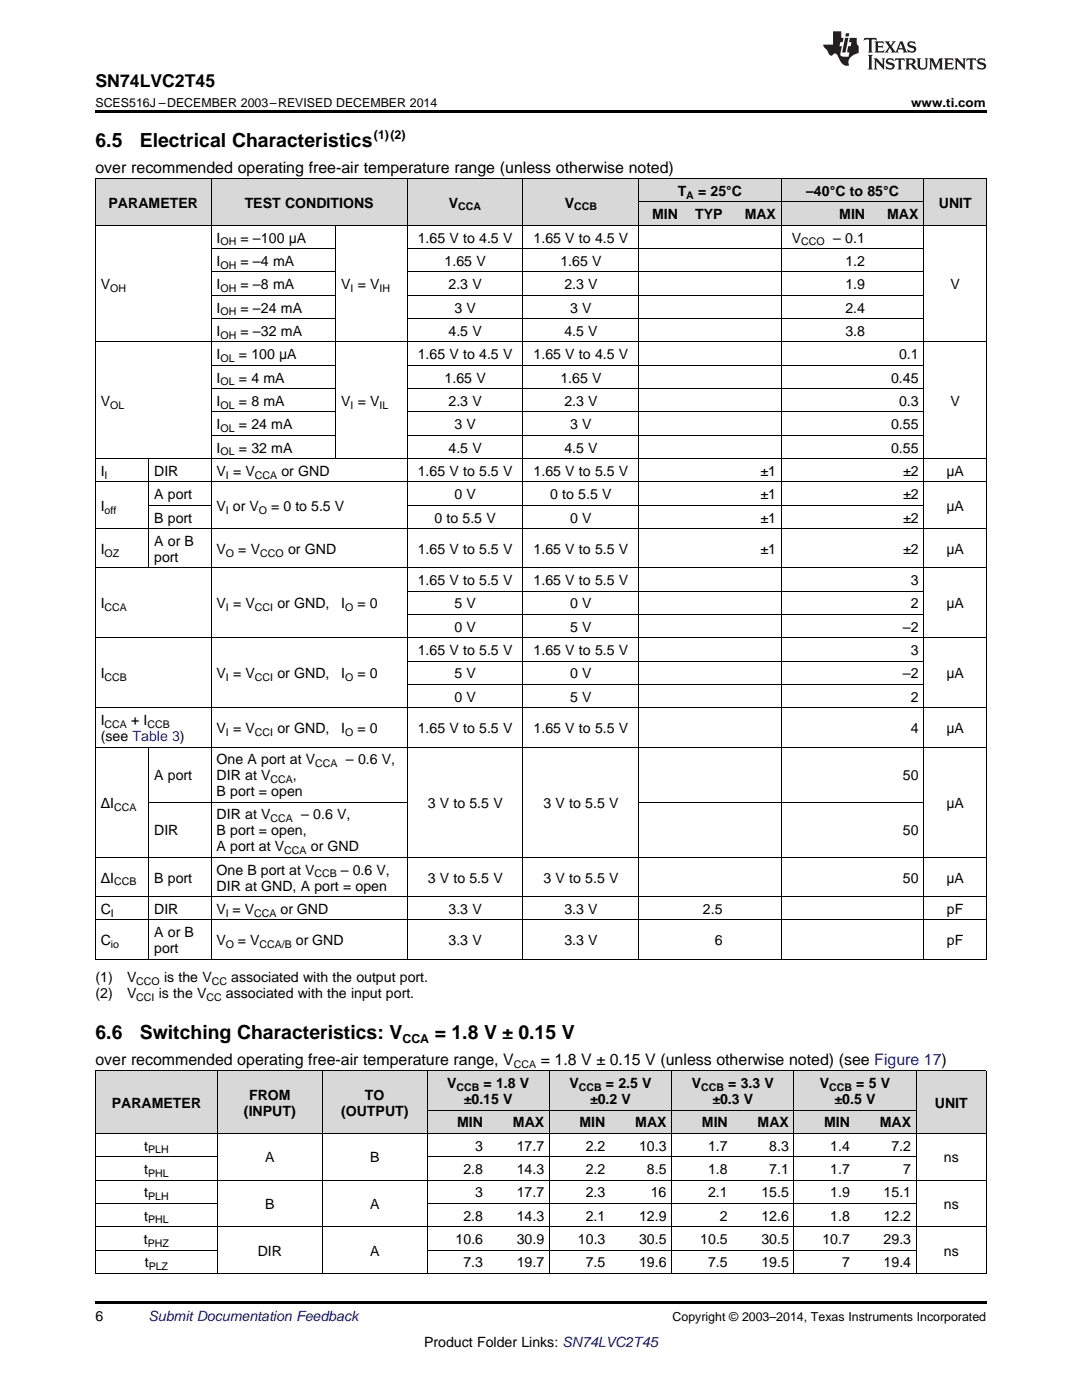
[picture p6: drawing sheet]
<svg xmlns="http://www.w3.org/2000/svg" width="216mm" height="279mm" viewBox="0 0 216 279" stroke-linecap="round" stroke-linejoin="round" font-family="sans-serif">
<g fill="#d8d8d8">
<path d="M19 213.7h24.4v12.5h-24.4z"/>
<path d="M43.4 213.7h20.9v12.5h-20.9z"/>
<path d="M64.3 213.7h21v12.5h-21z"/>
<path d="M85.3 221.6h12.2v4.6h-12.2z"/>
<path d="M97.5 221.6h12.2v4.6h-12.2z"/>
<path d="M109.7 221.6h12.2v4.6h-12.2z"/>
<path d="M121.9 221.6h12.2v4.6h-12.2z"/>
<path d="M134.1 221.6h12.2v4.6h-12.2z"/>
<path d="M146.3 221.6h12.2v4.6h-12.2z"/>
<path d="M158.5 221.6h12.2v4.6h-12.2z"/>
<path d="M170.7 221.6h12.2v4.6h-12.2z"/>
<path d="M182.9 213.7h13.9v12.5h-13.9z"/>
<path d="M85.3 213.7h12.2v7.9h-12.2z"/>
<path d="M97.5 213.7h12.2v7.9h-12.2z"/>
<path d="M109.7 213.7h12.2v7.9h-12.2z"/>
<path d="M121.9 213.7h12.2v7.9h-12.2z"/>
<path d="M134.1 213.7h12.2v7.9h-12.2z"/>
<path d="M146.3 213.7h12.2v7.9h-12.2z"/>
<path d="M158.5 213.7h12.2v7.9h-12.2z"/>
<path d="M170.7 213.7h12.2v7.9h-12.2z"/>
<path d="M19 35.7h10.7v9.3h-10.7z"/>
<path d="M29.7 35.7h12.5v9.3h-12.5z"/>
<path d="M42.2 35.7h24.8v9.3h-24.8z"/>
<path d="M67 35.7h14.3v9.3h-14.3z"/>
<path d="M81.3 35.7h23.1v9.3h-23.1z"/>
<path d="M104.4 35.7h23.1v9.3h-23.1z"/>
<path d="M127.5 40.4h8.9v4.6h-8.9z"/>
<path d="M136.4 40.4h8.9v4.6h-8.9z"/>
<path d="M145.3 40.4h10.6v4.6h-10.6z"/>
<path d="M155.9 40.4h17.8v4.6h-17.8z"/>
<path d="M173.7 40.4h10.7v4.6h-10.7z"/>
<path d="M184.4 35.7h12.4v9.3h-12.4z"/>
<path d="M127.5 35.7h8.9v4.7h-8.9z"/>
<path d="M136.4 35.7h8.9v4.7h-8.9z"/>
<path d="M145.3 35.7h10.6v4.7h-10.6z"/>
<path d="M155.9 35.7h17.8v4.7h-17.8z"/>
<path d="M173.7 35.7h10.7v4.7h-10.7z"/>
</g>
<g fill="#000">
<path d="M19 22h177.8v.5h-177.8zM19 191.5h.2zM42.1 191.5h.1zM66.9 191.5h.1zM81.2 191.5h.1zM104.3 191.5h.1zM127.4 191.5h.1zM136.3 191.5h.1zM145.2 191.5h.1zM155.8 191.5h.1zM173.6 191.5h.1zM184.3 191.5h.1z"/>
<path d="M196.7 191.5h.1zM19 259.7h177.8v.5h-177.8z"/>
</g>
<g fill="none" stroke="#000" stroke-width=".2">
<path d="M19 35.6l177.8 .1v155.8M19.1 35.7v155.8M42.1 35.7v155.8M81.2 35.7v155.8M104.3 35.7v155.8M127.4 35.7v155.8M155.9 35.7v155.8M184.3 35.7v155.8M19 45h177.8M42.2 58.9h24.8M42.2 54.3h24.8M42.2 49.6h24.8"/>
<path d="M67 45v46.6M81.3 58.9h103.1M81.3 54.3h103.1M81.3 49.6h103.1M127.5 40.3h56.9M19 68.2h177.8M42.2 77.6h24.8M42.2 72.9h24.8M42.2 63.6h24.8M81.3 77.6h103.1M81.3 72.9h103.1M81.3 63.6h103.1"/>
<path d="M19 96.2h177.8M19 91.5h177.8M29.7 91.5v21.9M42.2 86.9h24.8M42.2 82.2h24.8M81.3 86.9h103.1M81.3 82.2h103.1M19 113.3h177.8M19 105.5h177.8M29.7 100.8h12.4M81.3 118h103.1M81.3 100.8h103.1"/>
<path d="M19 127.3h177.8M81.3 136.6h103.1M81.3 132h103.1M81.3 122.6h103.1M19 149.1h177.8M19 141.3h177.8M29.7 149.1v42.4M19 178.9h177.8M19 171.1h177.8M29.7 160.1h51.5M127.5 160.1h56.9M19 191.4h177.8"/>
<path d="M19 183.6h177.8M19 213.7h177.8M19.1 213.7v40.5M43.4 213.7v40.5M64.3 213.7v40.5M85.2 213.7v40.5M109.6 213.7v40.5M134 213.7v40.5M158.4 213.7v40.5M182.8 213.7v40.5M196.8 213.7v40.5M19 235.5h177.8"/>
<path d="M19 230.8h24.4M19 226.2h177.8M85.3 230.8h97.5M85.3 221.5h97.5M19 254.1h177.8M19 249.5h24.4M19 244.8h177.8M19 240.2h24.4M85.3 249.5h97.5M85.3 240.2h97.5"/>
</g>
<g fill="#231f20">
<path d="M172.5 7.6l-.1 .5 .4-.2h.6v.1v2.1l-.2 .4h.9l-.2-.4v-2.1l.1-.1h.5l.5 .2-.2-.5zM174.5 8.3l.2 .3v1.5l-.2 .4h1.8l.2-.6a1.04 1.04 0 0 1-1.3 .2v-.7h.6l.3 .2v-.6l-.3 .2h-.6v-.6l.8-.1 .4 .3-.2-.5zM176.5 8.3l.9 1.1-.9 1.1h.8l-.2-.2 .4-.7 .5 .7-.2 .2h1.5l-.2-.2 .2-.4h.9l.1 .4-.2 .2h1l-.3-.3-.7-1.9h-.5l-.9 2-.8-1 .9-1h-.8l.1 .3-.4 .5-.3-.6 .1-.2zM179.7 8.6l.4 1h-.7zM181.3 8.4a.63 .63 0 0 0-.2 .7 .63 .63 0 0 0 .6 .4l.6 .2 .1 .2a.75 .75 0 0 1-.7 .4 .75 .75 0 0 1-.6-.5l.1 .7 .1-.1a1.11 1.11 0 0 0 1.5-.6 1.13 1.13 0 0 0-1.2-.8l-.1-.4a1.04 1.04 0 0 1 1.2 .2l-.2-.5-.2 .1-.4-.2zM173.2 10.9l.2 .4v2.2l-.2 .4h1l-.3-.4v-2.2l.3-.4zM174.3 11.6l.3 .4v1.5l-.3 .4h.8l-.2-.4v-1.3l1.5 1.7v-1.9l.2-.4h-.7l.2 .4v.9l-1.1-1.3zM177 11.8a.62 .62 0 0 0-.2 .7 .62 .62 0 0 0 .6 .4l.6 .1 .1 .3a.76 .76 0 0 1-.7 .3 .76 .76 0 0 1-.7-.4l.2 .7 .1-.1a1.11 1.11 0 0 0 1.5-.6 1.13 1.13 0 0 0-1.2-.8l-.1-.4a1.04 1.04 0 0 1 1.2 .2l-.2-.6-.2 .1-.5-.1zM178.7 11.6l-.2 .6a.61 .61 0 0 1 .8-.3v1.6l-.2 .4h.9l-.2-.4v-1.6a.63 .63 0 0 1 .7 .3l-.1-.6zM180.6 11.6l.3 .4v1.5l-.3 .4h1l-.2-.2-.1-.8 .6 .2a.76 .76 0 0 0 1.2 .7l-1-1a.58 .58 0 0 0 .6-.5 .58 .58 0 0 0-.5-.6zM181.4 11.9h.1a.45 .45 0 0 1 .5 .1 .45 .45 0 0 1 .1 .5l-.8 .2zM182.9 11.6l.2 .2a2.17 2.17 0 0 0 .3 1.9 .99 .99 0 0 0 1.6-.6v-1.1l.2-.4h-.7l.2 .2a1.92 1.92 0 0 1-.2 1.8 .6 .6 0 0 1-.9-.5v-1.1l.2-.4zM185.4 11.6l.2 .4v1.5l-.2 .4h.7l-.2-.4v-1.4l.8 1.8 .8-1.8v1.4l-.2 .4h.9l-.2-.4v-1.5l.2-.4h-.8l-.6 1.5-.6-1.5zM188.4 11.6l.2 .4v1.5l-.2 .4h1.8l.1-.6a1.04 1.04 0 0 1-1.2 .1v-.6h.5l.4 .2v-.6l-.4 .2h-.5v-.7h.8l.3 .3-.1-.6zM190.5 11.6l.2 .4v1.5l-.2 .4h.7l-.2-.4v-1.3l1.5 1.7v-1.9l.2-.4h-.7l.2 .4v.9l-1.1-1.3zM192.9 11.6l-.1 .6a.61 .61 0 0 1 .7-.3l.1 1.6-.3 .4h1l-.3-.4 .1-1.6a.63 .63 0 0 1 .7 .3l-.1-.6zM195.2 11.8a.62 .62 0 0 0-.2 .7 .62 .62 0 0 0 .6 .4l.6 .1 .1 .3a.76 .76 0 0 1-.7 .3 .76 .76 0 0 1-.6-.4l.1 .7 .1-.1a1.11 1.11 0 0 0 1.6-.6 1.13 1.13 0 0 0-1.3-.8l-.1-.4a1.04 1.04 0 0 1 1.2 .2l-.1-.6-.2 .1-.5-.1z"/>
<path d="M166.2 6.3v2.6h-1.9v.4l.8 .9a.91 .91 0 0 0 1 .8 .56 .56 0 0 1 .5-.3 .56 .56 0 0 1 .5 .3l.4 .8a1.53 1.53 0 0 0 1.9 1.2 1.54 1.54 0 0 1 1-2.1l.9-.3v-1.4a1.52 1.52 0 0 1-.4-1.6h-1.3l-.2 .8h.5l-.2 .8h-.5l-.1 1v.2l.4 .1-.2 .8a1.93 1.93 0 0 1-1.6-.3l.3-1.8h-.5l.2-.8h.4l.2-.8h-.4v-1.3zM168.6 7.6l-.6 2.9h.7l.6-2.9zM168.8 6.6l-.1 .7h.6l.2-.7z"/>
</g>
<g font-size="3.9">
<text x="19" y="29.3">6.5</text>
<text x="27.9" y="29.3">Electrical Characteristics</text>
<text x="19" y="207.3">6.6</text>
<text x="27.9" y="207.3">Switching Characteristics: V</text>
<text x="86.7" y="207.3">= 1.8 V ± 0.15 V</text>
</g>
<text font-size="3.5" x="19" y="17.3">SN74LVC2T45</text>
<g font-size="3.2">
<text x="19" y="34.4">over recommended operating free-air temperature range (unless otherwise noted)</text>
<text x="19" y="212.5">over recommended operating free-air temperature range, V</text>
<text x="107.9" y="212.5">= 1.8 V ± 0.15 V (unless otherwise noted) (see Figure 17)</text>
</g>
<g font-size="2.8">
<text x="21.7" y="41.4">PARAMETER</text>
<text x="48.8" y="41.4">TEST CONDITIONS</text>
<text x="89.6" y="41.4">V</text>
<text x="112.7" y="41.4">V</text>
<text x="135.3" y="39.1">T</text>
<text x="139.3" y="39.1">= 25°</text>
<text x="146" y="39.1">C</text>
<text x="160.9" y="39.1">–40°C to 85°C</text>
<text x="187.3" y="41.4">UNIT</text>
<text x="130.1" y="43.7">MIN</text>
<text x="138.7" y="43.7">TYP</text>
<text x="148.6" y="43.7">MAX</text>
<text x="167.5" y="43.7">MIN</text>
<text x="177" y="43.7">MAX</text>
<text x="43.2" y="48.4">I</text>
<text x="43.2" y="53.1">I</text>
<text x="48" y="48.4">= –100 μA</text>
<text x="48" y="53.1">= –4 mA</text>
<text x="83.4" y="48.4">1.65 V to 4.5 V</text>
<text x="88.7" y="53.1">1.65 V</text>
<text x="106.5" y="48.4">1.65 V to 4.5 V</text>
<text x="111.8" y="53.1">1.65 V</text>
<text x="158" y="48.4">V</text>
<text x="166.3" y="48.4">– 0.1</text>
<text x="168.7" y="53.1">1.2</text>
<text x="20.1" y="57.7">V</text>
<text x="43.2" y="57.7">I</text>
<text x="48" y="57.7">= –8 mA</text>
<text x="68.1" y="57.7">V = V</text>
<text x="89.5" y="57.7">2.3 V</text>
<text x="112.6" y="57.7">2.3 V</text>
<text x="168.7" y="57.7">1.9</text>
<text x="189.7" y="57.7">V</text>
<text x="43.2" y="62.4">I</text>
<text x="48" y="62.4">= –24 mA</text>
<text x="90.7" y="62.4">3 V</text>
<text x="113.8" y="62.4">3 V</text>
<text x="168.7" y="62.4">2.4</text>
<text x="43.2" y="67">I</text>
<text x="43.2" y="71.7">I</text>
<text x="47.7" y="71.7">= 100 μA</text>
<text x="48" y="67">= –32 mA</text>
<text x="83.4" y="71.7">1.65 V to 4.5 V</text>
<text x="89.5" y="67">4.5 V</text>
<text x="106.5" y="71.7">1.65 V to 4.5 V</text>
<text x="112.6" y="67">4.5 V</text>
<text x="168.7" y="67">3.8</text>
<text x="179.4" y="71.7">0.1</text>
<text x="43.2" y="76.3">I</text>
<text x="47.7" y="76.3">= 4 mA</text>
<text x="88.7" y="76.3">1.65 V</text>
<text x="111.8" y="76.3">1.65 V</text>
<text x="177.8" y="76.3">0.45</text>
<text x="20.1" y="81">V</text>
<text x="43.2" y="81">I</text>
<text x="47.7" y="81">= 8 mA</text>
<text x="68.1" y="81">V = V</text>
<text x="89.5" y="81">2.3 V</text>
<text x="112.6" y="81">2.3 V</text>
<text x="179.4" y="81">0.3</text>
<text x="189.7" y="81">V</text>
<text x="43.2" y="85.7">I</text>
<text x="47.7" y="85.7">= 24 mA</text>
<text x="90.7" y="85.7">3 V</text>
<text x="113.8" y="85.7">3 V</text>
<text x="177.8" y="85.7">0.55</text>
<text x="20.1" y="95">I</text>
<text x="30.8" y="95">DIR</text>
<text x="43.2" y="90.3">I</text>
<text x="43.2" y="95">V = V</text>
<text x="47.7" y="90.3">= 32 mA</text>
<text x="56.2" y="95">or GND</text>
<text x="83.4" y="95">1.65 V to 5.5 V</text>
<text x="89.5" y="90.3">4.5 V</text>
<text x="106.5" y="95">1.65 V to 5.5 V</text>
<text x="112.6" y="90.3">4.5 V</text>
<text x="151.8" y="95">±1</text>
<text x="177.8" y="90.3">0.55</text>
<text x="180.2" y="95">±2</text>
<text x="188.8" y="95">μA</text>
<text x="20.1" y="102">I</text>
<text x="30.8" y="99.6">A port</text>
<text x="43.2" y="102">V or V</text>
<text x="54.1" y="102">= 0 to 5.5 V</text>
<text x="90.7" y="99.6">0 V</text>
<text x="109.8" y="99.6">0 to 5.5 V</text>
<text x="151.8" y="99.6">±1</text>
<text x="180.2" y="99.6">±2</text>
<text x="188.8" y="102">μA</text>
<text x="30.8" y="104.3">B port</text>
<text x="86.7" y="104.3">0 to 5.5 V</text>
<text x="113.8" y="104.3">0 V</text>
<text x="151.8" y="104.3">±1</text>
<text x="180.2" y="104.3">±2</text>
<text x="20.1" y="110.5">I</text>
<text x="30.8" y="108.9">A or B</text>
<text x="30.8" y="112.1">port</text>
<text x="43.2" y="110.5">V</text>
<text x="47.6" y="110.5">= V</text>
<text x="57.5" y="110.5">or GND</text>
<text x="83.4" y="110.5">1.65 V to 5.5 V</text>
<text x="106.5" y="110.5">1.65 V to 5.5 V</text>
<text x="151.8" y="110.5">±1</text>
<text x="180.2" y="110.5">±2</text>
<text x="188.8" y="110.5">μA</text>
<text x="83.4" y="116.8">1.65 V to 5.5 V</text>
<text x="106.5" y="116.8">1.65 V to 5.5 V</text>
<text x="181.7" y="116.8">3</text>
<text x="20.1" y="121.4">I</text>
<text x="43.2" y="121.4">V = V</text>
<text x="55.4" y="121.4">or GND,</text>
<text x="68.1" y="121.4">I</text>
<text x="71.3" y="121.4">= 0</text>
<text x="90.7" y="121.4">5 V</text>
<text x="113.8" y="121.4">0 V</text>
<text x="181.7" y="121.4">2</text>
<text x="188.8" y="121.4">μA</text>
<text x="83.4" y="130.7">1.65 V to 5.5 V</text>
<text x="90.7" y="126.1">0 V</text>
<text x="106.5" y="130.7">1.65 V to 5.5 V</text>
<text x="113.8" y="126.1">5 V</text>
<text x="180.2" y="126.1">–2</text>
<text x="181.7" y="130.7">3</text>
<text x="20.1" y="135.4">I</text>
<text x="43.2" y="135.4">V = V</text>
<text x="55.4" y="135.4">or GND,</text>
<text x="68.1" y="135.4">I</text>
<text x="71.3" y="135.4">= 0</text>
<text x="90.7" y="135.4">5 V</text>
<text x="113.8" y="135.4">0 V</text>
<text x="180.2" y="135.4">–2</text>
<text x="188.8" y="135.4">μA</text>
<text x="90.7" y="140.1">0 V</text>
<text x="113.8" y="140.1">5 V</text>
<text x="181.7" y="140.1">2</text>
<text x="20.1" y="144.7">I</text>
<text x="20.1" y="147.9">(see Table 3)</text>
<text x="26.2" y="144.7">+ I</text>
<text x="43.2" y="146.3">V = V</text>
<text x="55.4" y="146.3">or GND,</text>
<text x="68.1" y="146.3">I</text>
<text x="71.3" y="146.3">= 0</text>
<text x="83.4" y="146.3">1.65 V to 5.5 V</text>
<text x="106.5" y="146.3">1.65 V to 5.5 V</text>
<text x="181.7" y="146.3">4</text>
<text x="188.8" y="146.3">μA</text>
<text x="30.8" y="155.7">A port</text>
<text x="43.2" y="152.5">One A port at V</text>
<text x="43.2" y="155.7">DIR at V</text>
<text x="58.4" y="155.7">,</text>
<text x="69" y="152.5">– 0.6 V,</text>
<text x="180.2" y="155.7">50</text>
<text x="20.1" y="161.2">ΔI</text>
<text x="43.2" y="158.9">B port = open</text>
<text x="85.3" y="161.2">3 V to 5.5 V</text>
<text x="108.4" y="161.2">3 V to 5.5 V</text>
<text x="188.8" y="161.2">μA</text>
<text x="30.8" y="166.7">DIR</text>
<text x="43.2" y="163.5">DIR at V</text>
<text x="43.2" y="166.7">B port = open,</text>
<text x="60.1" y="163.5">– 0.6 V,</text>
<text x="180.2" y="166.7">50</text>
<text x="43.2" y="169.9">A port at V</text>
<text x="62" y="169.9">or GND</text>
<text x="20.1" y="176.1">ΔI</text>
<text x="30.8" y="176.1">B port</text>
<text x="43.2" y="174.6">One B port at V</text>
<text x="43.2" y="177.7">DIR at GND, A port = open</text>
<text x="68" y="174.6">– 0.6 V,</text>
<text x="85.3" y="176.1">3 V to 5.5 V</text>
<text x="108.4" y="176.1">3 V to 5.5 V</text>
<text x="180.2" y="176.1">50</text>
<text x="188.8" y="176.1">μA</text>
<text x="20.1" y="182.4">C</text>
<text x="30.8" y="182.4">DIR</text>
<text x="43.2" y="182.4">V = V</text>
<text x="56" y="182.4">or GND</text>
<text x="89.5" y="182.4">3.3 V</text>
<text x="112.6" y="182.4">3.3 V</text>
<text x="140.3" y="182.4">2.5</text>
<text x="188.9" y="182.4">pF</text>
<text x="20.1" y="188.6">C</text>
<text x="30.8" y="187">A or B</text>
<text x="30.8" y="190.2">port</text>
<text x="43.2" y="188.6">V</text>
<text x="47.5" y="188.6">= V</text>
<text x="59" y="188.6">or GND</text>
<text x="89.5" y="188.6">3.3 V</text>
<text x="112.6" y="188.6">3.3 V</text>
<text x="142.6" y="188.6">6</text>
<text x="188.9" y="188.6">pF</text>
<text x="19" y="196.1">(1)</text>
<text x="25.4" y="196.1">V</text>
<text x="32.7" y="196.1">is the V</text>
<text x="46.1" y="196.1">associated with the output port.</text>
<text x="19" y="199.2">(2)</text>
<text x="25.4" y="199.2">V</text>
<text x="31.7" y="199.2">is the V</text>
<text x="45.1" y="199.2">associated with the input port.</text>
<text x="22.3" y="221.1">PARAMETER</text>
<text x="49.7" y="219.5">FROM</text>
<text x="72.8" y="219.5">TO</text>
<text x="89.2" y="217.1">V</text>
<text x="92.6" y="220.3">±0.15 V</text>
<text x="96.5" y="217.1">=</text>
<text x="99" y="217.1">1.8 V</text>
<text x="113.6" y="217.1">V</text>
<text x="117.8" y="220.3">±0.2 V</text>
<text x="120.9" y="217.1">=</text>
<text x="123.4" y="217.1">2.5 V</text>
<text x="138" y="217.1">V</text>
<text x="142.2" y="220.3">±0.3 V</text>
<text x="145.3" y="217.1">=</text>
<text x="147.8" y="217.1">3.3 V</text>
<text x="163.6" y="217.1">V</text>
<text x="166.5" y="220.3">±0.5 V</text>
<text x="170.9" y="217.1">= 5 V</text>
<text x="186.5" y="221.1">UNIT</text>
<text x="48.7" y="222.6">(INPUT)</text>
<text x="68.1" y="222.6">(OUTPUT)</text>
<text x="91.2" y="225">MIN</text>
<text x="102.3" y="225">MAX</text>
<text x="115.6" y="225">MIN</text>
<text x="126.8" y="225">MAX</text>
<text x="140.1" y="225">MIN</text>
<text x="151.2" y="225">MAX</text>
<text x="164.4" y="225">MIN</text>
<text x="175.5" y="225">MAX</text>
<text x="28.8" y="229.6">t</text>
<text x="52.9" y="232">A</text>
<text x="73.8" y="232">B</text>
<text x="94.8" y="229.6">3</text>
<text x="103.1" y="229.6">17.7</text>
<text x="116.9" y="229.6">2.2</text>
<text x="127.5" y="229.6">10.3</text>
<text x="141.3" y="229.6">1.7</text>
<text x="153.5" y="229.6">8.3</text>
<text x="165.7" y="229.6">1.4</text>
<text x="177.9" y="229.6">7.2</text>
<text x="188.3" y="232">ns</text>
<text x="28.8" y="234.3">t</text>
<text x="28.8" y="238.9">t</text>
<text x="92.5" y="234.3">2.8</text>
<text x="94.8" y="238.9">3</text>
<text x="103.1" y="234.3">14.3</text>
<text x="103.1" y="238.9">17.7</text>
<text x="116.9" y="234.3">2.2</text>
<text x="116.9" y="238.9">2.3</text>
<text x="129.1" y="234.3">8.5</text>
<text x="129.9" y="238.9">16</text>
<text x="141.3" y="234.3">1.8</text>
<text x="141.3" y="238.9">2.1</text>
<text x="151.9" y="238.9">15.5</text>
<text x="153.5" y="234.3">7.1</text>
<text x="165.7" y="234.3">1.7</text>
<text x="165.7" y="238.9">1.9</text>
<text x="176.3" y="238.9">15.1</text>
<text x="180.2" y="234.3">7</text>
<text x="28.8" y="243.6">t</text>
<text x="52.9" y="241.3">B</text>
<text x="73.8" y="241.3">A</text>
<text x="92.5" y="243.6">2.8</text>
<text x="103.1" y="243.6">14.3</text>
<text x="116.9" y="243.6">2.1</text>
<text x="127.5" y="243.6">12.9</text>
<text x="143.7" y="243.6">2</text>
<text x="151.9" y="243.6">12.6</text>
<text x="165.7" y="243.6">1.8</text>
<text x="176.3" y="243.6">12.2</text>
<text x="188.3" y="241.3">ns</text>
<text x="28.7" y="248.2">t</text>
<text x="51.4" y="250.6">DIR</text>
<text x="73.8" y="250.6">A</text>
<text x="90.9" y="248.2">10.6</text>
<text x="103.1" y="248.2">30.9</text>
<text x="115.3" y="248.2">10.3</text>
<text x="127.5" y="248.2">30.5</text>
<text x="139.7" y="248.2">10.5</text>
<text x="151.9" y="248.2">30.5</text>
<text x="164.1" y="248.2">10.7</text>
<text x="176.3" y="248.2">29.3</text>
<text x="188.3" y="250.6">ns</text>
<text x="28.9" y="252.9">t</text>
<text x="92.5" y="252.9">7.3</text>
<text x="103.1" y="252.9">19.7</text>
<text x="116.9" y="252.9">7.5</text>
<text x="127.5" y="252.9">19.6</text>
<text x="141.3" y="252.9">7.5</text>
<text x="151.9" y="252.9">19.5</text>
<text x="168" y="252.9">7</text>
<text x="176.3" y="252.9">19.4</text>
<text x="19" y="263.6">6</text>
<text x="84.6" y="268.9">Product Folder Links: SN74LVC2T45</text>
</g>
<text font-size="2.8" fill="#0000c8" x="29.6" y="263.6">Submit Documentation Feedback</text>
<g font-size="2.5">
<text x="19" y="21.4">SCES516J –DECEMBER 2003–REVISED DECEMBER 2014</text>
<text x="181.8" y="21.4">www.ti.com</text>
<text x="74.6" y="27.7">(1)(2)</text>
<text x="80.3" y="208.1">CCA</text>
<text x="134.2" y="263.6">Copyright © 2003–2014, Texas Instruments Incorporated</text>
</g>
<g font-size="2.1">
<text x="91.4" y="42">CCA</text>
<text x="114.5" y="42">CCB</text>
<text x="136.9" y="39.7">A</text>
<text x="44" y="49">OH</text>
<text x="44" y="53.6">OH</text>
<text x="159.9" y="49">CCO</text>
<text x="22" y="58.3">OH</text>
<text x="44" y="58.3">OH</text>
<text x="70" y="58.3">I</text>
<text x="75.7" y="58.3">IH</text>
<text x="44" y="62.9">OH</text>
<text x="44" y="67.6">OH</text>
<text x="44" y="72.2">OL</text>
<text x="44" y="76.9">OL</text>
<text x="22" y="81.6">OL</text>
<text x="44" y="81.6">OL</text>
<text x="70" y="81.6">I</text>
<text x="75.7" y="81.6">IL</text>
<text x="44" y="86.2">OL</text>
<text x="20.9" y="95.5">I</text>
<text x="44" y="90.9">OL</text>
<text x="45.1" y="95.5">I</text>
<text x="50.9" y="95.5">CCA</text>
<text x="20.9" y="102.5">off</text>
<text x="45.1" y="102.5">I</text>
<text x="51.6" y="102.5">O</text>
<text x="20.9" y="111.1">OZ</text>
<text x="45.1" y="111.1">O</text>
<text x="51.9" y="111.1">CCO</text>
<text x="20.9" y="122">CCA</text>
<text x="45.1" y="122">I</text>
<text x="50.9" y="122">CCI</text>
<text x="68.9" y="122">O</text>
<text x="20.9" y="136">CCB</text>
<text x="45.1" y="136">I</text>
<text x="50.9" y="136">CCI</text>
<text x="68.9" y="136">O</text>
<text x="20.9" y="145.3">CCA</text>
<text x="29.4" y="145.3">CCB</text>
<text x="45.1" y="146.9">I</text>
<text x="50.9" y="146.9">CCI</text>
<text x="68.9" y="146.9">O</text>
<text x="62.9" y="153.1">CCA</text>
<text x="22.8" y="161.8">CCA</text>
<text x="54" y="156.3">CCA</text>
<text x="54" y="164.1">CCA</text>
<text x="56.7" y="170.5">CCA</text>
<text x="22.8" y="176.7">CCB</text>
<text x="62.8" y="175.1">CCB</text>
<text x="22.1" y="183">I</text>
<text x="45.1" y="183">I</text>
<text x="50.7" y="183">CCA</text>
<text x="22.1" y="189.2">io</text>
<text x="45.1" y="189.2">O</text>
<text x="51.8" y="189.2">CCA/B</text>
<text x="27.2" y="196.6">CCO</text>
<text x="42.3" y="196.6">CC</text>
<text x="27.2" y="199.8">CCI</text>
<text x="41.2" y="199.8">CC</text>
<text x="102.5" y="213.1">CCA</text>
<text x="91.1" y="217.7">CCB</text>
<text x="115.5" y="217.7">CCB</text>
<text x="139.9" y="217.7">CCB</text>
<text x="165.5" y="217.7">CCB</text>
<text x="29.6" y="230.2">PLH</text>
<text x="29.6" y="234.8">PHL</text>
<text x="29.6" y="239.5">PLH</text>
<text x="29.6" y="244.2">PHL</text>
<text x="29.5" y="248.8">PHZ</text>
<text x="29.7" y="253.5">PLZ</text>
</g>
</svg>
